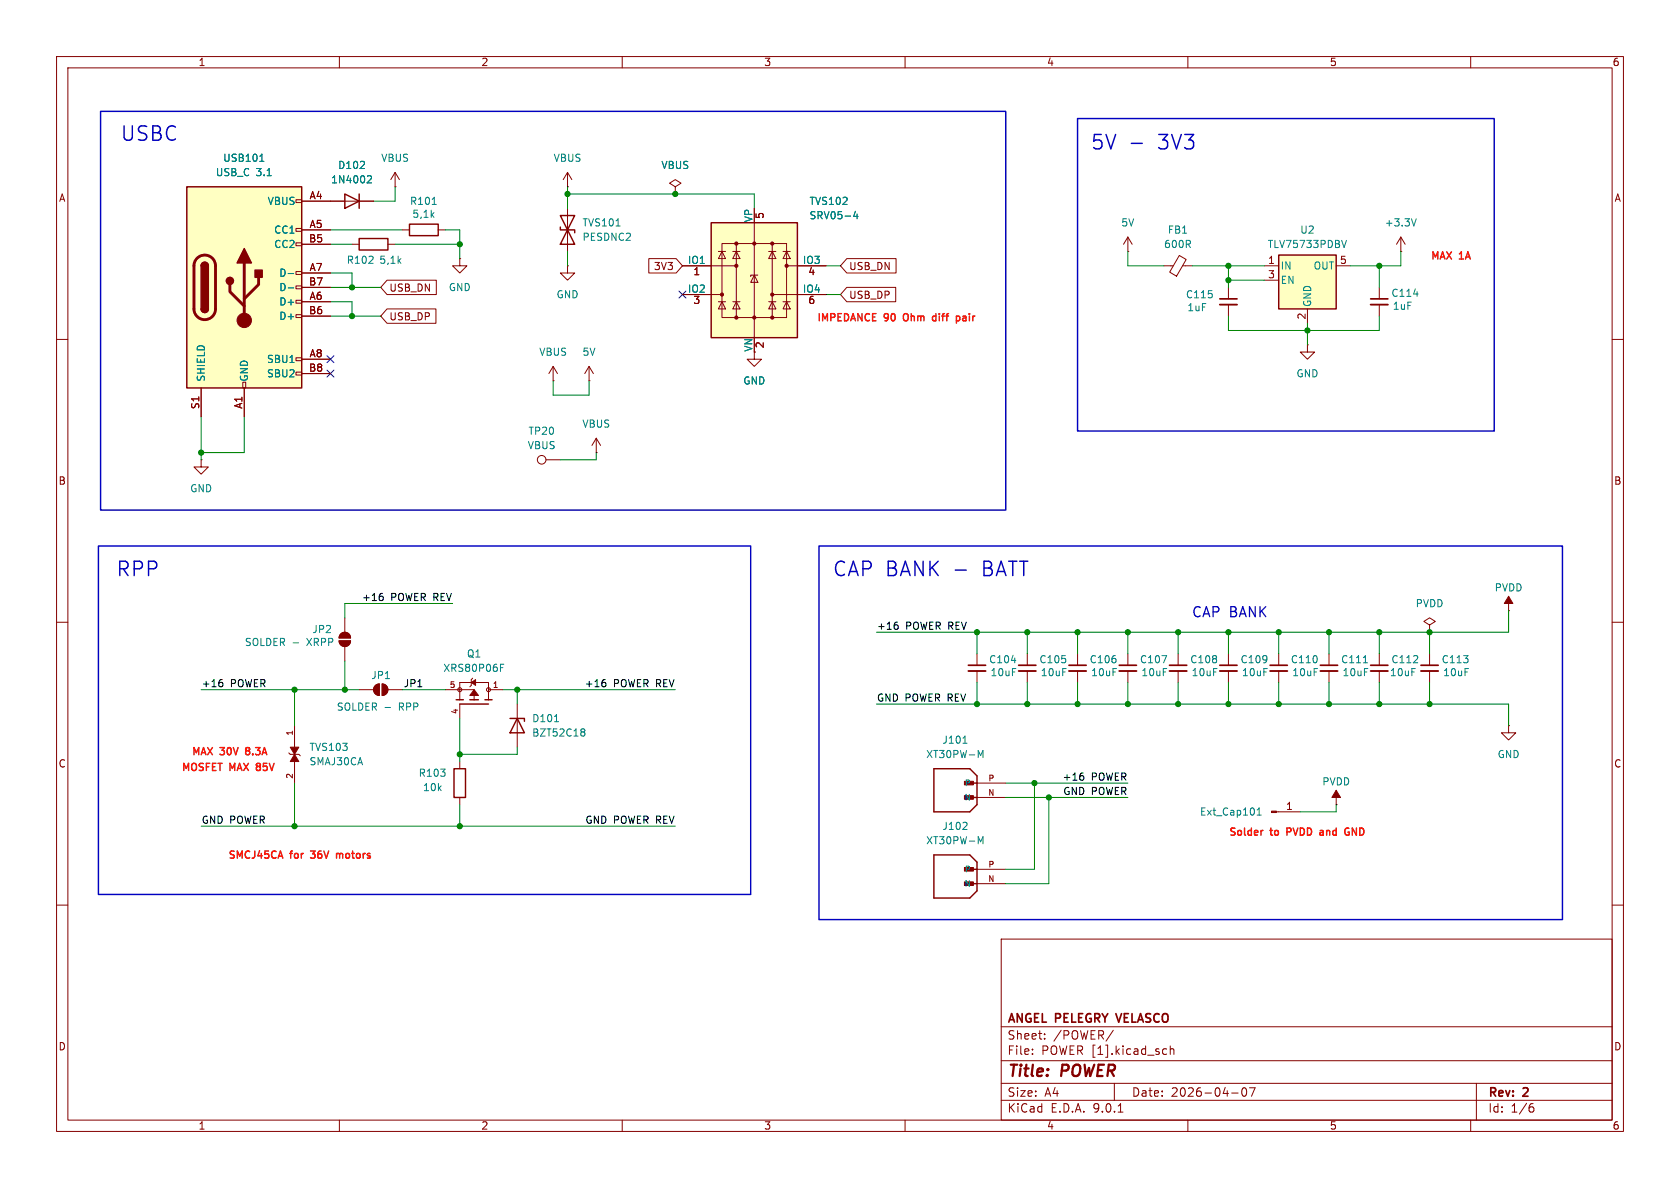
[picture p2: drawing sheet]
<svg xmlns="http://www.w3.org/2000/svg" width="297mm" height="210mm" viewBox="0 0 297 210" stroke-linecap="round" stroke-linejoin="round" font-family="sans-serif">
<path d="M0 0h297v210h-297z" fill="#fff" stroke="#fff" stroke-width=".18"/>
<g fill="none" stroke="#840000" stroke-width=".18">
<path d="M10 10h277v190h-277zM12 12h273v186h-273zM60 10v2M110 10v2M160 10v2M210 10v2M260 10v2M100.3 36.8v7.7M81.3 45.7v1.3h1.2l-1.2 1.3-1.3-1.3h1.3M81.3 45.7h.1M10 60h2M285 60h2"/>
<path d="M10 110h2M266.7 108h.1M266.7 105.4v2.6M285 110h2M236.2 139.7v2.5M236.2 142.2h.1M10 160h2M177 166h108v32h-108zM285 160h2M60 198v2M110 198v2M160 198v2"/>
<path d="M177 194.5h108M177 191.5h108M177 187.5h108M177 181.5h108M182.5 186.3v.1M182.5 185.5v.1M184.7 183.6v.1M184.7 182.8v.1M196.8 182.1l-1.3 2M197 191.5v3M197.7 196.6h.8M205.8 185.4l.4 .1"/>
<path d="M206.2 186.3l-.4 .1M206.9 185.5l.2-.1 .4 .1v.9M206.9 184.9v1.5M210 198v2M217.7 193.2h1.2M219.7 192.4l.2-.1a.81 .81 0 0 1 .6 .6 .81 .81 0 0 1-.3 .8l-.2 .1a.81 .81 0 0 1-.3-1.4zM220.9 192.3h1l-.7 1.5M260 198v2M261 191.5v6.5M270.6 195.7h.4l.2 .3-.1 .5-.5 .1M271 195.1l-.4 .1"/>
</g>
<path d="M197.3 179.2l.5 1.5" fill="none" stroke="#840000" stroke-width=".3"/>
<g fill="#840000" stroke="#840000" stroke-width=".18">
<path d="M236.2 139.7l.8 1.3h-1.5z"/>
<path d="M266.7 105.4l.8 1.3h-1.6z"/>
</g>
<path d="M99.1 38.1h2.5l-2.5 5.1h2.5zM99.1 40.1v.5h2.5v.5" fill="none" stroke="#840000" stroke-width=".25"/>
<path d="M108.9 39.9h.7" fill="none" stroke="#008484" stroke-width=".18"/>
<path d="M125.7 39.4h15.3v20.3h-15.3z" fill="#ffffc2"/>
<g fill="none" stroke="#840000" stroke-width=".18">
<path d="M133.3 39.4v20.3M100.3 47v1.3h1.3l-1.3 1.2-1.2-1.2h1.2M100.3 47h.1M120.6 47h9.6M120.6 52.1h7M127 44.5h1.3M127 53.3h1.3M127.6 43.1h11.5v13h-11.5zM127.6 44.5l.7 1.2h-1.3zM127.6 53.3l.7 1.3h-1.3zM129.5 44.5h1.3M129.5 53.3h1.3"/>
<path d="M130.2 44.5l.6 1.2h-1.3zM130.2 53.3l.6 1.3h-1.3zM130.2 43.1v13M133.3 48.6l.7 1.3h-1.3zM134 48.6h-1.3v.3M135.9 44.5h1.3M135.9 53.3h1.3M136.5 44.5l.7 1.2h-1.3zM136.5 53.3l.7 1.3h-1.3zM136.5 43.1v13M136.5 52.1h9.5M138.4 44.5h1.3"/>
<path d="M138.4 53.3h1.3M139.1 44.5l.6 1.2h-1.3zM139.1 53.3l.6 1.3h-1.3zM139.1 47h6.9M199.4 44.5h.1M199.4 41.9v2.6M199.4 41.9l-.8 1.3M199.4 41.9l.8 1.3M231.1 61v1.2h1.3l-1.3 1.3-1.2-1.3h1.2M231.1 61h.1M59.9 113.3h2.1a1.02 1.02 0 0 1-1 1 1.02 1.02 0 0 1-1.1-1zM60.2 112.1a1.02 1.02 0 0 1 1.1-.3 1.02 1.02 0 0 1 .7 1h-2.1z"/>
<path d="M61 109.2v2.6M61 114.3v2.5M199.4 115.6v2M199.4 118.6v2.1M234.9 115.6v2M234.9 118.6v2.1M243.8 115.6v2M243.8 118.6v2.1M252.7 110.5l1-.6-1-.7-1 .7 1 .6v1.3M252.7 111.8h.1M252.7 115.6v2M252.7 118.6v2.1"/>
<path d="M51.1 133.1l.2 .3h1.5l.3 .2M52.1 128.3v3.8M52.1 134.6v3.8M63.5 121.9h2.5M66.3 121.2l.8-.3v2a1.02 1.02 0 0 1-1-.6 1.02 1.02 0 0 1 .2-1.1zM67.6 120.9a1.02 1.02 0 0 1 1 1 1.02 1.02 0 0 1-1 1zM68.6 121.9h2.5M81.3 134.6v1.3M91.4 124.5v7.6M81.3 141v1.2"/>
</g>
<path d="M125.7 39.4h15.3v20.3h-15.3zM80.3 135.9h2v5.1h-2zM90.2 127h2.5v.5M91.4 127l1.3 2.5h-2.5z" fill="none" stroke="#840000" stroke-width=".25"/>
<g fill="#840000" stroke="#840000" stroke-width=".18">
<path d="M59.9 113.3h2.1a1.02 1.02 0 0 1-1 1 1.02 1.02 0 0 1-1.1-1z"/>
<path d="M60.2 112.1a1.02 1.02 0 0 1 1.1-.3 1.02 1.02 0 0 1 .7 1h-2.1z"/>
<path d="M51.3 132.1h1.5l-.7 1.3z"/>
<path d="M52.1 133.4l.7 1.2h-1.5z"/>
<path d="M67.6 120.9a1.02 1.02 0 0 1 1 1 1.02 1.02 0 0 1-1 1z"/>
<path d="M66.3 121.2l.8-.3v2a1.02 1.02 0 0 1-1-.6 1.02 1.02 0 0 1 .2-1.1z"/>
<circle cx="127.6" cy="52.1" r=".28"/>
<circle cx="130.2" cy="43.1" r=".28"/>
<circle cx="130.2" cy="47" r=".28"/>
<circle cx="130.2" cy="56.1" r=".28"/>
<circle cx="133.3" cy="43.1" r=".28"/>
<circle cx="133.3" cy="56.1" r=".28"/>
<circle cx="136.5" cy="43.1" r=".28"/>
<circle cx="136.5" cy="52.1" r=".28"/>
<circle cx="136.5" cy="56.1" r=".28"/>
<circle cx="139.1" cy="47" r=".28"/>
</g>
<path d="M151.2 37.3l-.3 1h.8M151.5 37.8v.9M51.8 113.6h1M205.4 115.9h.9l-.6 1.3M241 117.2h.7M68.1 125.1h.9M98 127.6h.7M102.9 128.8h.3l.2 .3-.2 .3M102.9 129.4h.3M103.2 129.4l.2 .2v.3l-.1 .2h-.4" fill="none" stroke="#008484" stroke-width=".18"/>
<path d="M197.9 117.6h3M233.4 117.6h3.1M242.3 117.6h3.1M251.2 117.6h3.1" fill="none" stroke="#840000" stroke-width=".3"/>
<path d="M197.9 118.6h3M233.4 118.6h3.1M242.3 118.6h3.1M251.2 118.6h3.1" fill="none" stroke="#840000" stroke-width=".33"/>
<path d="M33 33h20.3v35.6h-20.3z" fill="#ffffc2"/>
<g fill="none" stroke="#840000" stroke-width=".18">
<path d="M52.3 35.3h1v.5h-1zM53.3 35.6h12.7M69.8 33h.1M69.8 30.5l-.7 1.3M69.8 30.5l.8 1.3M69.8 30.5v2.5M52.3 40.4h1v.5h-1zM52.3 42.9h1v.5h-1zM52.3 48h1v.5h-1zM52.3 50.5h1v.6h-1zM52.3 53.1h1v.5h-1zM52.3 55.6h1v.5h-1z"/>
<path d="M53.3 40.6h5.1M53.3 43.2h5.1M53.3 48.3h5.1M53.3 50.8h5.1M53.3 53.3h5.1M53.3 55.9h5.1M62.2 43.2h1.3M68.6 43.2h1.2M71.1 40.6h1.3M77.5 40.6h1.2M243.8 50.8v2M243.8 53.8v2.1"/>
<path d="M35.6 68.6v5.1M42.9 67.6h.5v1h-.5zM43.2 68.6v5.1M52.3 63.2h1v.6h-1zM52.3 65.8h1v.5h-1zM53.3 63.5h5.1M53.3 66h5.1M35.6 81.3v1.3h1.2l-1.2 1.2-1.3-1.2h1.3M35.6 81.3h.1"/>
</g>
<path d="M33 33h20.3v35.6h-20.3zM61 34.3l2.5 1.3-2.5 1.2zM63.5 34.3v2.5M72.4 39.6h5.1v2.1h-5.1zM35.6 47a.64 .64 0 0 1 .6-.6 .64 .64 0 0 1 .6 .6M35.6 54.6a.64 .64 0 0 0 .6 .6 .64 .64 0 0 0 .6-.6M63.5 42.2h5.1v2h-5.1z" fill="none" stroke="#840000" stroke-width=".25"/>
<path d="M34.8 45.7a1.9 1.9 0 0 1 2.1-.5 1.9 1.9 0 0 1 1.2 1.8v7.6a1.91 1.91 0 0 1-1.9 1.9 1.91 1.91 0 0 1-1.9-1.9v-7.8l.2-.6zM40.6 50.3v1.3l2.6 2.5M43.2 46.5v10.1M45.7 49v1.3l-2.5 2.5" fill="none" stroke="#840000" stroke-width=".51"/>
<g fill="#840000" stroke="#840000" stroke-width=".25">
<path d="M35.6 47h1.2v7.6h-1.2z"/>
<path d="M35.7 46.5a.64 .64 0 0 1 .7-.1 .64 .64 0 0 1 .4 .6h-1.2z"/>
<path d="M35.6 54.6h1.2a.64 .64 0 0 1-.6 .6 .64 .64 0 0 1-.6-.6z"/>
<path d="M43.2 43.9l1.2 2.6h-2.5z"/>
<path d="M45.1 47.8h1.3v1.2h-1.3z"/>
<circle cx="40.6" cy="49.7" r=".63"/>
</g>
<circle cx="43.2" cy="56.6" r="1.27" fill="#840000" stroke="#840000" stroke-width=".18"/>
<path d="M45.9 28.5h.8M46.2 27.4l.1-.2v1.3M65.1 31.1h.5l.1 .3-.8 .9h.8M76.4 36.1h.7M51 48.4h.9M51 50.9h.9M249.9 52h.8" fill="none" stroke="#008484" stroke-width=".18"/>
<path d="M242.3 52.8h3.1" fill="none" stroke="#840000" stroke-width=".3"/>
<path d="M242.3 53.8h3.1" fill="none" stroke="#840000" stroke-width=".33"/>
<path d="M226.1 45.1h10.1v9.5h-10.1z" fill="#ffffc2"/>
<path d="M226.1 45.1h10.1v9.5h-10.1zM80.6 123.7h1.3M81.3 124.5h5.1M83.1 123.7h1.5M85.7 123.7h1.3M165.1 135.9h6.3l1.3 1.3v5l-1.3 1.3h-6.3zM170.8 138.4h1.9M165.1 151.1h6.3l1.3 1.3v5.1l-1.3 1.3h-6.3zM170.8 141h1.9M170.8 153.7h1.9M170.8 156.2h1.9" fill="none" stroke="#840000" stroke-width=".25"/>
<g fill="none" stroke="#840000" stroke-width=".18">
<path d="M53.3 35.6h7.7M63.5 35.6h2.5M100.3 33h.1M100.3 30.5l-.7 1.3M100.3 30.5l.8 1.3M100.3 30.5v2.5M119.4 33l1-.6-1-.6-1 .6 1 .6v1.3M119.4 34.3h.1M53.3 40.6h5.1M53.3 43.2h5.1M53.3 48.3h5.1M53.3 50.8h5.1"/>
<path d="M53.3 53.3h5.1M53.3 55.9h5.1M68.4 49.5h8.7v2.6h-8.7l-1.1-1.3zM68.4 54.6h8.7v2.6h-8.7l-1.1-1.3zM114.7 45.7h4.8l1.1 1.3-1.1 1.3h-4.8zM120.6 47h5.1M120.6 52.1h5.1M141 47h5M141 52.1h5M149.7 50.8h8.7v2.5h-8.7l-1.1-1.2zM149.7 45.7h8.7v2.6h-8.7l-1.1-1.3zM205.7 47h1.7"/>
<path d="M208.5 45.2l1.2 .7-1.7 2.9-1.2-.7zM209.1 47h1.7M217.2 50.8v2M217.2 53.8v2.1M223.5 47h2.6M223.5 49.5h2.6M231.1 54.6v2.6M236.2 47h2.6M247.6 44.5h.1M247.6 41.9l-.7 1.3M247.6 41.9l.8 1.3M247.6 41.9v2.6"/>
<path d="M35.6 68.6v5.1M43.2 68.6v5.1M53.3 63.5h5.1M53.3 66h5.1M97.8 67.3h.1M97.8 64.8l-.8 1.2M97.8 64.8l.8 1.2M97.8 64.8v2.5M104.1 67.3h.1M104.1 64.8l-.7 1.2M104.1 64.8l.8 1.2M104.1 64.8v2.5"/>
<path d="M105.4 77.5l-.8 1.2M105.4 77.5l.8 1.2M105.4 77.5v2.5M133.3 62.2v1.3h1.3l-1.3 1.3-1.2-1.3h1.2M96.5 81.3h2.6M105.4 80h.1M83.6 119.9l-.3 .2v1.1l-.2 .2M172.7 115.6v2M172.7 118.6v2.1M181.6 115.6v2M181.6 118.6v2.1M190.5 115.6v2"/>
<path d="M190.5 118.6v2.1M208.3 115.6v2M208.3 118.6v2.1M217.2 115.6v2M217.2 118.6v2.1M226.1 115.6v2M226.1 118.6v2.1M78.7 121.9h5.1v1.8M81.3 123.7v-3h5.1v3M81.3 124.5v2.5M86.4 121.9h2.5M172.7 138.4h5.1"/>
<path d="M266.7 128.3v1.2h1.3l-1.3 1.3-1.3-1.3h1.3M266.7 128.3h.1M172.7 141h5.1M172.7 156.2h5.1M172.7 153.7h5.1M225.7 143.5h4.2"/>
<circle cx="95.8" cy="81.3" r=".76"/>
<circle cx="81.3" cy="121.9" r=".36"/>
<circle cx="86.4" cy="121.9" r=".36"/>
</g>
<g fill="none" stroke="#008484" stroke-width=".18">
<path d="M45.9 28.5h.8M46.2 27.4l.1-.2v1.3M65.1 31.1h.5l.1 .3-.8 .9h.8M151.2 37.3l-.3 1h.8M151.5 37.8v.9M250.4 38.7l-.5 1.2M51 48.4h.9M51 50.9h.9M237.2 42.5l.4 1.3 .4-1.3M88.5 118h.4M88.5 117.4h.6M178.8 116.7h.8"/>
<path d="M170.2 131.4h.8M172.9 132.7l.5 .9 .4-.9v1.2M170.8 145.4l.2 .2-.1 .3-.7 .7h.8M172.9 147.9l.5 .9 .4-.9v1.3M222.2 144.1h.8M222.2 143.2l.4-.4v1.3"/>
</g>
<g fill="#840000" stroke="#840000" stroke-width=".18">
<path d="M83.8 121.9l.8 1h-1.5z"/>
<path d="M83.3 120.7l.8-.6v1.1z"/>
<path d="M224.8 143.4h.9v.2h-.9z"/>
<path d="M170.5 138.1h1.6v.6h-1.6z"/>
<path d="M170.5 140.7h1.6v.6h-1.6z"/>
<path d="M170.5 153.4h1.6v.6h-1.6z"/>
<path d="M170.5 155.9h1.6v.6h-1.6z"/>
</g>
<path d="M215.6 52.8h3.1M171.2 117.6h3M180.1 117.6h3M189 117.6h3M206.8 117.6h3M215.6 117.6h3.1M224.5 117.6h3.1" fill="none" stroke="#840000" stroke-width=".3"/>
<path d="M215.6 53.8h3.1M171.2 118.6h3M180.1 118.6h3M189 118.6h3M206.8 118.6h3M215.6 118.6h3.1M224.5 118.6h3.1" fill="none" stroke="#840000" stroke-width=".33"/>
<path d="M67.3 105.4h.2l.3 .2-.1 .4-.4 .2M67.4 104.9h.2M158.3 110.5h.2l.3 .2-.1 .4-.4 .1M158.4 110h.3M38.9 120.6h.3l.2 .3-.1 .4-.4 .1M39 120.1h.3M106.6 120.6h.3l.2 .3v.4l-.5 .1M106.8 120.1h.2M191.1 137.1h.3l.2 .3-.1 .4-.4 .1M191.2 136.6h.3" fill="none" stroke="#000" stroke-width=".18"/>
<g fill="none" stroke="#008400" stroke-width=".18">
<path d="M69.8 33v2.6h-3.8M100.3 34.3h33v2.5M100.3 33v3.8M58.4 43.2h3.8M58.4 48.3h3.8v2.5M58.4 53.3h3.8v2.6M58.4 50.8h8.9M58.4 55.9h8.9M58.4 40.6h12.7M69.8 43.2h11.5M78.7 40.6h2.6v5.1M100.3 44.5v2.5"/>
<path d="M146 52.1h2.6M146 47h2.6M199.4 44.5v2.5h6.3M210.8 47h12.7M217.2 47v3.8M217.2 55.9v2.5h26.6v-2.5M217.2 49.5h6.3M231.1 57.2v3.8M243.8 47v3.8M247.6 44.5v2.5h-8.8M35.6 73.7v7.6M43.2 73.7v6.3h-7.6"/>
<path d="M97.8 67.3v2.6h6.3v-2.6M105.4 80v1.3h-6.3M61 116.8v5.1M80 106.7h-19v2.5M172.7 111.8v3.8M181.6 111.8v3.8M190.5 111.8v3.8M199.4 111.8v3.8M208.3 111.8v3.8M217.2 111.8v3.8M226.1 111.8v3.8M234.9 111.8v3.8"/>
<path d="M243.8 111.8v3.8M252.7 111.8v3.8M266.7 108v3.8h-111.8M35.6 121.9h27.9M52.1 121.9v6.4M52.1 138.4v7.7M71.1 121.9h7.6M81.3 127v7.6M88.9 121.9h30.5M91.4 121.9v2.6M91.4 132.1v1.3h-10.1M154.9 124.5h111.8v3.8"/>
<path d="M172.7 120.7v3.8M177.8 138.4h21.6M181.6 120.7v3.8M182.9 138.4v15.3h-5.1M190.5 120.7v3.8M199.4 120.7v3.8M208.3 120.7v3.8M217.2 120.7v3.8M226.1 120.7v3.8M234.9 120.7v3.8M243.8 120.7v3.8M252.7 120.7v3.8"/>
<path d="M35.6 146.1h83.8M81.3 142.2v3.9M177.8 141h21.6M185.4 141v15.2h-7.6M236.2 142.2v1.3h-6.3"/>
</g>
<path d="M120 51.5l1.3 1.2M121.3 51.5l-1.3 1.2M57.8 65.4l1.2 1.2M57.8 62.9l1.2 1.2M59 65.4l-1.2 1.2M59 62.9l-1.2 1.2" fill="none" stroke="#000084" stroke-width=".18"/>
<path d="M54.9 150.4h.8M54.9 151.6h.1M59.5 150.9v.8M60 150.9h-.3l-.2 .1M223.2 146.8h.1M233.4 146.9h.5M233.4 147.6h.4M233.8 147.2h-.4M238 146.4h.5M238.3 147.1h.2v.4l-.2 .1h-.3" fill="none" stroke="#f10" stroke-width=".25"/>
<path d="M165.3 55.9h-.3l-.2 .2 .1 .5 .4 .1M169.2 55.9h.4l.1 .2-.1 .5-.4 .1" fill="none" stroke="#ff150e" stroke-width=".25"/>
<path d="M17.8 19.7h160v70.5h-160zM190.5 21h73.7v55.2h-73.7zM200 25.3h1.9M17.4 96.5h115.3v61.6h-115.3zM144.8 96.5h131.4v66.1h-131.4z" fill="none" stroke="#0000c2" stroke-width=".25"/>
<g fill="#008400" stroke="#008400" stroke-width=".18">
<circle cx="62.2" cy="50.8" r=".46"/>
<circle cx="81.3" cy="43.2" r=".46"/>
<circle cx="62.2" cy="55.9" r=".46"/>
<circle cx="35.6" cy="80" r=".46"/>
<circle cx="208.3" cy="111.8" r=".46"/>
<circle cx="190.5" cy="111.8" r=".46"/>
<circle cx="234.9" cy="111.8" r=".46"/>
<circle cx="226.1" cy="111.8" r=".46"/>
<circle cx="199.4" cy="111.8" r=".46"/>
<circle cx="217.2" cy="111.8" r=".46"/>
<circle cx="231.1" cy="58.4" r=".46"/>
<circle cx="217.2" cy="49.5" r=".46"/>
<circle cx="217.2" cy="47" r=".46"/>
<circle cx="181.6" cy="111.8" r=".46"/>
<circle cx="172.7" cy="111.8" r=".46"/>
<circle cx="243.8" cy="124.5" r=".46"/>
<circle cx="226.1" cy="124.5" r=".46"/>
<circle cx="234.9" cy="124.5" r=".46"/>
<circle cx="243.8" cy="111.8" r=".46"/>
<circle cx="252.7" cy="111.8" r=".46"/>
<circle cx="252.7" cy="124.5" r=".46"/>
<circle cx="208.3" cy="124.5" r=".46"/>
<circle cx="199.4" cy="124.5" r=".46"/>
<circle cx="217.2" cy="124.5" r=".46"/>
<circle cx="52.1" cy="121.9" r=".46"/>
<circle cx="61" cy="121.9" r=".46"/>
<circle cx="52.1" cy="146.1" r=".46"/>
<circle cx="81.3" cy="133.4" r=".46"/>
<circle cx="81.3" cy="146.1" r=".46"/>
<circle cx="91.4" cy="121.9" r=".46"/>
<circle cx="119.4" cy="34.3" r=".46"/>
<circle cx="100.3" cy="34.3" r=".46"/>
<circle cx="190.5" cy="124.5" r=".46"/>
<circle cx="185.4" cy="141" r=".46"/>
<circle cx="172.7" cy="124.5" r=".46"/>
<circle cx="181.6" cy="124.5" r=".46"/>
<circle cx="182.9" cy="138.4" r=".46"/>
<circle cx="243.8" cy="47" r=".46"/>
</g>
<g font-size="3.5" fill="#0000c2">
<text x="21.2" y="25.3">USBC</text>
<text x="192.7" y="26.8">5V -</text>
<text x="204.9" y="26.8">3V3</text>
<text x="20.4" y="102.2">RPP</text>
<text x="147.1" y="102.2">CAP BANK -</text>
<text x="174" y="102.2">BATT</text>
</g>
<g font-size="2.8" fill="#840000">
<text x="178" y="190.9">Title:</text>
<text x="187.7" y="190.9">POWER</text>
</g>
<text font-size="2.5" fill="#0000c2" x="210.6" y="109.4">CAP BANK</text>
<g font-size="2.1" fill="#840000">
<text x="178" y="184">Sheet:</text>
<text x="178" y="181.2">ANGEL PELEGRY</text>
<text x="186.2" y="184">/POWER/</text>
<text x="198.1" y="181.2">VELASCO</text>
<text x="178" y="186.7">File:</text>
<text x="184.1" y="186.7">POWER [1].kicad_sch</text>
<text x="178" y="196.9">KiCad</text>
<text x="178" y="194.1">Size:</text>
<text x="184.7" y="194.1">A4</text>
<text x="185.7" y="196.9">E.D.A.</text>
<text x="193.3" y="196.9">9.0.1</text>
<text x="200" y="194.1">Date:</text>
<text x="207" y="194.1">2026-04-07</text>
<text x="263" y="194.3">Rev:</text>
<text x="263" y="196.9">Id:</text>
<text x="267.1" y="196.9">1/6</text>
<text x="269.4" y="194.3">2</text>
</g>
<g font-size="1.8" fill="#840000">
<text x="35" y="11.9">1</text>
<text x="85" y="11.9">2</text>
<text x="135" y="11.9">3</text>
<text x="185" y="11.9">4</text>
<text x="235" y="11.9">5</text>
<text x="285" y="11.9">6</text>
<text x="10.3" y="35.9">A</text>
<text x="54.6" y="35.3">A4</text>
<text x="285.3" y="35.9">A</text>
<text x="54.6" y="40.4">A5</text>
<text x="135.3" y="38.8" transform="rotate(-90 135.3 38.8)">5</text>
<text x="54.5" y="42.9">B5</text>
<text x="115.5" y="48">3V3</text>
<text x="150" y="47.9">USB_DN</text>
<text x="224.1" y="46.7">1</text>
<text x="236.8" y="46.7">5</text>
<text x="54.5" y="50.5">B7</text>
<text x="54.6" y="48">A7</text>
<text x="54.6" y="53.1">A6</text>
<text x="68.7" y="51.8">USB_DN</text>
<text x="122.5" y="49">1</text>
<text x="142.8" y="49">4</text>
<text x="150" y="53">USB_DP</text>
<text x="224.1" y="49.3">3</text>
<text x="54.5" y="55.6">B6</text>
<text x="68.7" y="56.8">USB_DP</text>
<text x="122.5" y="54.1">3</text>
<text x="142.8" y="54.1">6</text>
<text x="230.9" y="56.6" transform="rotate(-90 230.9 56.6)">2</text>
<text x="54.5" y="65.8">B8</text>
<text x="54.6" y="63.2">A8</text>
<text x="135.3" y="61.7" transform="rotate(-90 135.3 61.7)">2</text>
<text x="35.3" y="72.4" transform="rotate(-90 35.3 72.4)">S1</text>
<text x="42.9" y="72.4" transform="rotate(-90 42.9 72.4)">A1</text>
<text x="10.3" y="85.9">B</text>
<text x="285.3" y="85.9">B</text>
<text x="10.3" y="135.9">C</text>
<text x="285.3" y="135.9">C</text>
<text x="227.3" y="143.3">1</text>
<text x="10.3" y="185.9">D</text>
<text x="285.3" y="185.9">D</text>
<text x="35" y="199.9">1</text>
<text x="85" y="199.9">2</text>
<text x="135" y="199.9">3</text>
<text x="185" y="199.9">4</text>
<text x="235" y="199.9">5</text>
<text x="285" y="199.9">6</text>
</g>
<g font-size="1.8" fill="#008484">
<text x="39.4" y="28.8">USB101</text>
<text x="67.3" y="28.8">VBUS</text>
<text x="97.8" y="28.8">VBUS</text>
<text x="38.1" y="31.3">USB_C</text>
<text x="45.3" y="31.3">3.1</text>
<text x="58.4" y="32.6">1N4002</text>
<text x="59.7" y="30.1">D102</text>
<text x="116.8" y="30.1">VBUS</text>
<text x="47.2" y="36.4">VBUS</text>
<text x="48.4" y="41.5">CC1</text>
<text x="72.4" y="36.4">R101</text>
<text x="72.8" y="38.7">5,1k</text>
<text x="102.9" y="40.2">TVS101</text>
<text x="133.1" y="39.4" transform="rotate(-90 133.1 39.4)">VP</text>
<text x="143" y="36.4">TVS102</text>
<text x="143" y="39">SRV05-4</text>
<text x="198.1" y="40.2">5V</text>
<text x="206.4" y="41.5">FB1</text>
<text x="229.8" y="41.5">U2</text>
<text x="244.7" y="40.2">+3.3V</text>
<text x="48.4" y="44">CC2</text>
<text x="61.2" y="46.8">R102</text>
<text x="67" y="46.8">5,1k</text>
<text x="102.9" y="42.8">PESDNC2</text>
<text x="121.5" y="46.7">IO1</text>
<text x="141.8" y="46.7">IO3</text>
<text x="205.7" y="44">600R</text>
<text x="224" y="44">TLV75733PDBV</text>
<text x="226.3" y="47.9">IN</text>
<text x="232.1" y="47.9">OUT</text>
<text x="49.3" y="49.1">D-</text>
<text x="49.3" y="51.7">D-</text>
<text x="79.2" y="51.7">GND</text>
<text x="98.3" y="52.9">GND</text>
<text x="121.5" y="51.8">IO2</text>
<text x="141.8" y="51.8">IO4</text>
<text x="209.6" y="52.9">C115</text>
<text x="226.3" y="50.4">EN</text>
<text x="245.9" y="52.7">C114</text>
<text x="49.3" y="54.2">D+</text>
<text x="49.3" y="56.7">D+</text>
<text x="209.8" y="55.2">1uF</text>
<text x="232" y="54.4" transform="rotate(-90 232 54.4)">GND</text>
<text x="246.1" y="55">1uF</text>
<text x="47.1" y="64.4">SBU1</text>
<text x="95.2" y="63.1">VBUS</text>
<text x="102.9" y="63.1">5V</text>
<text x="133.1" y="62.3" transform="rotate(-90 133.1 62.3)">VN</text>
<text x="36.4" y="67.6" transform="rotate(-90 36.4 67.6)">SHIELD</text>
<text x="44" y="67.6" transform="rotate(-90 44 67.6)">GND</text>
<text x="47.1" y="66.9">SBU2</text>
<text x="131.3" y="68.2">GND</text>
<text x="229.1" y="66.9">GND</text>
<text x="93.3" y="77.1">TP20</text>
<text x="102.9" y="75.8">VBUS</text>
<text x="93.2" y="79.6">VBUS</text>
<text x="33.5" y="87.2">GND</text>
<text x="250.2" y="107.5">PVDD</text>
<text x="264.1" y="104.7">PVDD</text>
<text x="55.1" y="112.1">JP2</text>
<text x="43.2" y="114.4">SOLDER -</text>
<text x="54.4" y="114.4">XRPP</text>
<text x="78.3" y="119">XRS80P06F</text>
<text x="82.4" y="116.4">Q1</text>
<text x="174.8" y="117.4">C104</text>
<text x="175" y="119.7">10uF</text>
<text x="183.7" y="117.4">C105</text>
<text x="183.9" y="119.7">10uF</text>
<text x="192.5" y="117.4">C106</text>
<text x="192.8" y="119.7">10uF</text>
<text x="201.4" y="117.4">C107</text>
<text x="201.7" y="119.7">10uF</text>
<text x="210.3" y="117.4">C108</text>
<text x="210.6" y="119.7">10uF</text>
<text x="219.2" y="117.4">C109</text>
<text x="219.5" y="119.7">10uF</text>
<text x="228.1" y="117.4">C110</text>
<text x="228.4" y="119.7">10uF</text>
<text x="237" y="117.4">C111</text>
<text x="237.2" y="119.7">10uF</text>
<text x="245.6" y="119.7">10uF</text>
<text x="245.9" y="117.4">C112</text>
<text x="254.8" y="117.4">C113</text>
<text x="255" y="119.7">10uF</text>
<text x="59.4" y="125.8">SOLDER -</text>
<text x="65.5" y="120.2">JP1</text>
<text x="70.6" y="125.8">RPP</text>
<text x="94" y="127.9">D101</text>
<text x="94" y="130.4">BZT52C18</text>
<text x="166.5" y="131.7">J101</text>
<text x="54.6" y="135.5">SMAJ30CA</text>
<text x="54.6" y="132.9">TVS103</text>
<text x="73.9" y="137.5">R103</text>
<text x="163.6" y="134.2">XT30PW-M</text>
<text x="264.7" y="134.2">GND</text>
<text x="74.7" y="140.1">10k</text>
<text x="233.7" y="139">PVDD</text>
<text x="163.6" y="149.5">XT30PW-M</text>
<text x="166.5" y="146.9">J102</text>
<text x="212" y="144.4">Ext_Cap101</text>
</g>
<g font-size="1.8" fill="#f00">
<text x="252.8" y="46.2">MAX</text>
<text x="258" y="46.2">1A</text>
</g>
<g font-size="1.8" fill="#ff150e">
<text x="144.3" y="57.2">IMPEDANCE</text>
<text x="156.3" y="57.2">90</text>
<text x="160.2" y="57.2">Ohm</text>
<text x="165.9" y="57.2">diff</text>
<text x="170.6" y="57.2">pair</text>
</g>
<g font-size="1.8">
<text x="63.9" y="106.3">+16</text>
<text x="69.1" y="106.3">POWER REV</text>
<text x="154.9" y="111.4">+16</text>
<text x="160.1" y="111.4">POWER REV</text>
<text x="35.6" y="121.6">+16</text>
<text x="40.7" y="121.6">POWER</text>
<text x="71.3" y="121.6">JP1</text>
<text x="103.3" y="121.6">+16</text>
<text x="108.4" y="121.6">POWER REV</text>
<text x="154.9" y="124.1">GND POWER REV</text>
<text x="187.8" y="138.1">+16</text>
<text x="187.9" y="140.6">GND POWER</text>
<text x="192.9" y="138.1">POWER</text>
<text x="35.6" y="145.7">GND POWER</text>
<text x="103.4" y="145.7">GND POWER REV</text>
</g>
<g font-size="1.8" fill="#f10">
<text x="31.9" y="136.6">MOSFET</text>
<text x="33.7" y="133.9">MAX</text>
<text x="39" y="133.9">30V</text>
<text x="40.6" y="136.6">MAX</text>
<text x="43.9" y="133.9">8.3A</text>
<text x="45.8" y="136.6">85V</text>
<text x="217.1" y="148.1">Solder</text>
<text x="224.6" y="148.1">to</text>
<text x="228" y="148.1">PVDD</text>
<text x="234.4" y="148.1">and</text>
<text x="239.3" y="148.1">GND</text>
<text x="40.2" y="152.2">SMCJ45CA</text>
<text x="51.3" y="152.2">for</text>
<text x="55.5" y="152.2">36V</text>
<text x="60.5" y="152.2">motors</text>
</g>
<g font-size="1.4" fill="#840000">
<text x="79.4" y="121.7">5</text>
<text x="87" y="121.7">1</text>
<text x="51.8" y="130.2" transform="rotate(-90 51.8 130.2)">1</text>
<text x="81" y="126.3" transform="rotate(-90 81 126.3)">4</text>
<text x="51.8" y="137.8" transform="rotate(-90 51.8 137.8)">2</text>
<text x="174.6" y="140.7">N</text>
<text x="174.6" y="138.2">P</text>
<text x="174.6" y="156">N</text>
<text x="174.6" y="153.4">P</text>
</g>
<g font-size="1.4" fill="#008484">
<text x="170.4" y="141.7">N</text>
<text x="170.4" y="139.2">P</text>
<text x="170.4" y="154.4">P</text>
<text x="170.4" y="156.9">N</text>
</g>
</svg>
